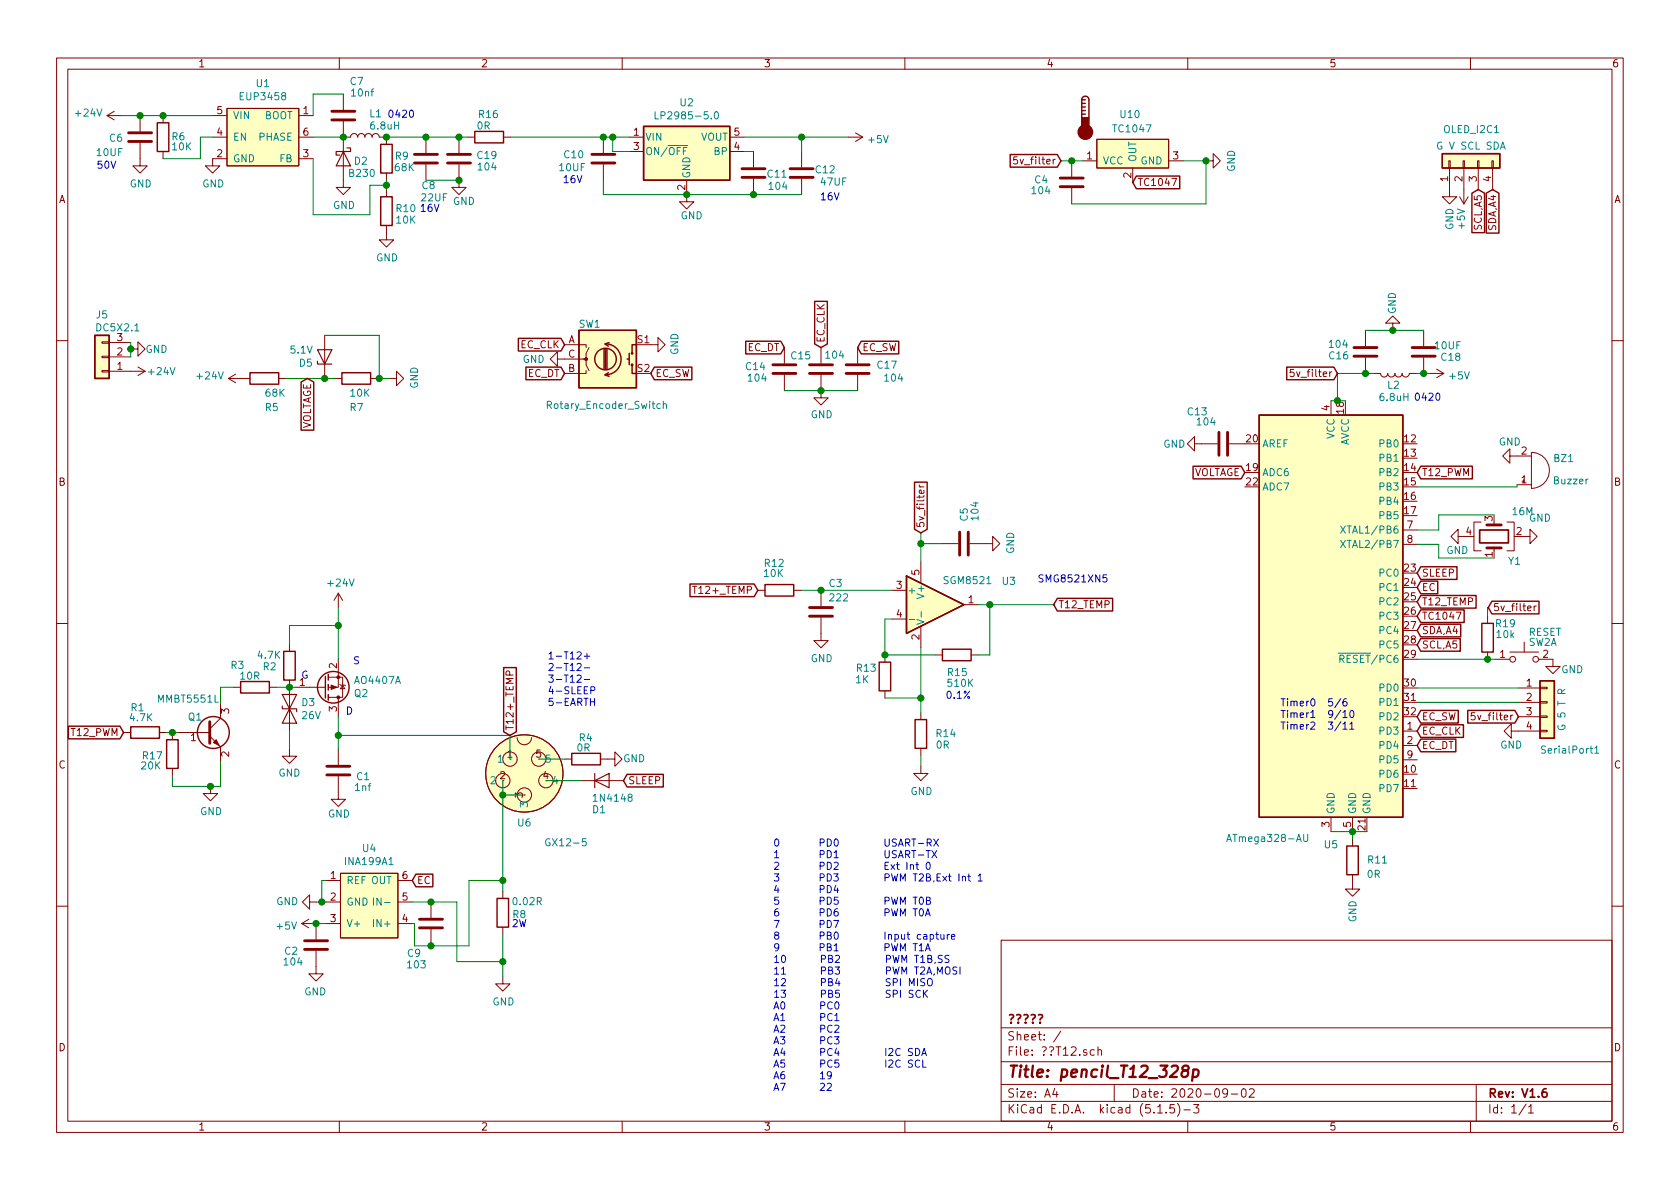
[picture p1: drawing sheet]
<svg xmlns="http://www.w3.org/2000/svg" width="297mm" height="210mm" viewBox="0 0 297 210" stroke-linecap="round" stroke-linejoin="round" font-family="sans-serif">
<g fill="none" stroke="#840000" stroke-width=".18">
<path d="M10 10.3h277v189.9h-277zM12 12.2h273v186.1h-273zM20.2 19.7l-1.3 .7M40.1 19.2h12.7v10.1h-12.7zM60 10.3v1.9M60.7 16.6v2.8M110 10.3v1.9M160 10.3v1.9M210 10.3v1.9M260 10.3v1.9M18.9 20.4h2.6M18.9 20.4l1.3 .8"/>
<path d="M24.8 25.3v4h1.2l-1.2 1.3-1.3-1.3h1.3M24.8 20.4v2.8M28.8 20.4v1.3M28.8 26.8v1.3M37.6 24.3h2.5M37.6 20.4h2.5M40.1 28.1h-2.5v1.2h1.3l-1.3 1.3-1.3-1.3h1.3M52.8 24.3h2.6M52.8 20.4h2.6M52.8 28.1h2.6M60.7 24.3h1.3a.63 .63 0 0 1 .6-.7 .63 .63 0 0 1 .6 .7 .63 .63 0 0 1 .7-.7 .63 .63 0 0 1 .6 .7 .63 .63 0 0 1 .7-.7 .63 .63 0 0 1 .6 .7 .63 .63 0 0 1 .6-.7 .63 .63 0 0 1 .7 .7h1.2v1.2M60.7 21.5v11.6h1.3l-1.3 1.3-1.3-1.3h1.3"/>
<path d="M68.3 39.9v2.5h1.3l-1.3 1.3-1.2-1.3h1.2M68.3 30.6v1.3M68.3 33.5v1.3M75.3 24.3v2.7M75.3 29.1v2.8M81.2 29.1v4h1.2l-1.2 1.3-1.3-1.3h1.3M81.2 24.3v2.7M82.7 24.3h1.2M89 24.3h1.3M106.7 24.3v2.7M106.7 29.1v2.8M111.3 24.3h2.5"/>
<path d="M111.3 26.8h2.5M121.4 31.9v3.8h1.3l-1.3 1.3-1.3-1.3h1.3M129 24.3h2.6M129 26.8h2.6M133.2 26.8v2.8M133.2 31.6v2.8M141.7 26.8v2.8M141.7 31.6v2.8M150 24.3h2.5M151.3 23.5l1.2 .8M152.5 24.3l-1.2 .7M179.9 27.7h-.6l-.1 .6 .5-.1 .2 .3v.3l-.2 .2-.5-.1"/>
<path d="M189.5 28.4v2.8M189.5 33.3v2.8M191.4 28.4h2.5M193.9 24.6h12.7v5.1h-12.7zM200.3 29.7v2.6M206.6 28.4h2.6M207.2 31.5h.8l-.5 1.3M213.2 28.4h1.3v-1.2l1.3 1.2-1.3 1.3v-1.3M256.2 28.4h.2v1.3h-.2zM256.3 29.7v5.1h1.3l-1.3 1.3-1.3-1.3h1.3M258.1 34.8l.7 1.3M258.7 28.4h.3v1.3h-.3z"/>
<path d="M258.8 29.7v6.4M259.6 34.8l-.8 1.3M261.2 28.4h.3v1.3h-.3zM261.4 29.7v3.8M263.8 28.4h.2v1.3h-.2zM263.9 29.7v3.8M57.4 59.3v7.6M241.4 58.4v2.8M246.3 57.1h1.2l-1.2-1.2-1.3 1.2h1.3v1.3M251.7 58.4v2.8M10 60.2h2M18 60.4h1.3v.3h-1.3z"/>
<path d="M18 65.5h1.3v.3h-1.3zM18 63h1.3v.2h-1.3zM19.3 65.7h6.4M19.3 63.1h3.8M19.3 60.6h3.8M23.1 61.7h1.3v-1.3l1.3 1.3-1.3 1.3v-1.3M24.4 64.9l1.3 .8M25.7 65.7l-1.3 .7M40.4 66.9l1.3 .8M40.4 66.9h3.8M41.7 66.2l-1.3 .7M49.3 66.9h1.2"/>
<path d="M59.2 66.9h1.3M65.5 66.9h1.3M68.8 66.9h1.3v-1.2l1.3 1.2-1.3 1.3v-1.3M98.6 63.5v-1.3l-1.3 1.3 1.3 1.3v-1.3h5v1l.5 1M99.8 61h3.8v.5M103.6 65.5v.5h-3.8M104.1 61.5l-.5 1v1h-.5M115.1 61h1.2v-1.3l1.3 1.3-1.3 1.2v-1.2M138.7 61.5v2.8M138.7 66.3v2.8M145.2 66.3v4.1h1.2l-1.2 1.2-1.3-1.2h1.3M145.2 61.5v2.8"/>
<path d="M151.6 61.5v2.8M151.6 66.3v2.8M211.2 78.5v-1.3l-1.3 1.3 1.3 1.3v-1.3h4.1M217.3 78.5h2.8M228.8 65.3h-.6l-.1 .6 .5-.1 .2 .3v.3l-.2 .2-.5-.1M235.3 70.9v2.5M241.4 63.2v2.8M242.8 66h1.3a.63 .63 0 0 0 .6 .7 .63 .63 0 0 0 .7-.7 .63 .63 0 0 0 .6 .7 .63 .63 0 0 0 .6-.7 .63 .63 0 0 0 .7 .7 .63 .63 0 0 0 .6-.7 .63 .63 0 0 0 .6 .7 .63 .63 0 0 0 .7-.7h1.2M251.7 63.2v2.8M252.7 66h2.6M254 65.3l1.3 .7M255.3 66l-1.3 .8"/>
<path d="M285 60.2h2M162.5 85.7l.3 .4M162.5 86.1h.9M162.8 99.3v3.8M166.6 96.1h2.8M171.4 96.1h4.1v-1.2l1.3 1.2-1.3 1.3v-1.3M248 93.7h2.6M248 96.3h2.6M257.8 94.9v-1.3l-1.3 1.3 1.3 1.2v-1.2h1.3M261.9 92.3h-1.3v5.1h1.3M264.2 92.3v.5M264.2 96.9v.5"/>
<path d="M266.4 92.3h1.3v5.1h-1.3M267 80.6v-1.2l-1.3 1.2 1.3 1.3v-1.3h3.8M268.2 85.7h2.6M269.2 94.9h1.3v-1.3l1.3 1.3-1.3 1.2v-1.2M270.8 80a3.2 3.2 0 0 1 3.1 3.2 3.2 3.2 0 0 1-3.1 3.2zM10 110.3h2M51.2 113.9v1.3M58 119.8h2.6v3.5h-2.6M59.8 116.5v5h-1.8M59.8 104.9v2.5M59.8 104.9l-.7 1.3M59.8 104.9l.8 1.3"/>
<path d="M90.1 119.4v-.6l-.2-.2-.3 .1-.1 .2v.5h1.2M122.5 103.7h.7M134 104.4h1.3M140.3 104.4h1.3M145.2 109.2v4.1h1.2l-1.2 1.2-1.3-1.2h1.3M145.2 104.4v2.8M156.5 115.8v1.3M157.7 104.4h2.6M157.7 109.5h2.6M162.8 110.7v3.8M165.4 115.8h1.2M170.4 106.9h2.6"/>
<path d="M171.7 115.8h1.3M257.5 108.2h.8l-.5 1.3M263 109v1.2M263 115.3v1.3M264.4 116.6h2.6M267 115.3h5M269.5 113.5v1.8M271.2 107.2v.8M271.6 107.2l-.4 .2M272 116.6h2.6v1.3h1.2l-1.2 1.2-1.3-1.2h1.3M285 110.3h2M21.8 129.5h1.3"/>
<path d="M28.2 129.5h1.3M30.5 129.5v1.3M30.5 135.9v1.3M31.4 129.5h5.7M37.1 130.2l1.9 1.9v2.5M37.2 139.1v1.2h1.3l-1.3 1.3-1.3-1.3h1.3M39 124.5v2.5l-1.9 1.9M41.3 121.5h1.2M47.6 121.5h1.3M51.2 132.5v1.2h1.3l-1.3 1.3-1.3-1.3h1.3M51.2 120.3v8.9M52.2 121.5h5.3"/>
<path d="M59.8 137.3v4h1.3l-1.3 1.3-1.3-1.3h1.3M59.8 123.3v3.3M59.8 132.5v2.7M60.1 121l.1 .2h.8l.1 .1M60.6 121.2l.4 .6h-.8zM91.4 130.4a1.27 1.27 0 0 0 1.3 1.3 1.27 1.27 0 0 0 1.3-1.3M99.8 134.2h1.3M102.6 138h7.6M106.2 134.2h2.5v-1.2l1.3 1.2-1.3 1.3v-1.3M156.5 122.2v1.2M162.8 135.5v1.3h1.3l-1.3 1.2-1.3-1.2h1.3M162.8 126v1.2"/>
<path d="M162.8 132.3v1.3M248 129.3h2.6M248 131.8h2.6M248 134.4h2.6M260.8 126h-.6l-.1 .6 .5-.1 .2 .3v.3l-.2 .2-.5-.1M267.2 129.3v-1.3l-1.3 1.3 1.3 1.3v-1.3h5.1M268.5 121.7h3.8M268.5 124.2h3.8M268.5 126.7h3.8M272.3 129.2h1.3v.2h-1.3zM272.3 126.6h1.3v.3h-1.3zM272.3 121.5h1.3v.3h-1.3z"/>
<path d="M272.3 124.1h1.3v.2h-1.3zM54.7 159.5v-1.3l-1.2 1.3 1.2 1.3v-1.3h1.3M57.7 155.7h2.5M57.7 159.5h2.5M60.2 154.4h10.2v11.5h-10.2zM70.4 155.7h2.5M70.4 159.5h2.5M76.2 159.5v2.8M88.9 157.6v1.3M235.3 144.5v2.6M239.1 154.7v2.5h1.3l-1.3 1.3-1.2-1.3h1.2M239.1 144.5v2.6"/>
<path d="M239.1 148.3v1.3M10 160.2h2M53.3 163.3h2.6v2.8M53.3 163.3l1.3 .8M54.6 162.6l-1.3 .7M55.9 168.1v4.1h-1.3l1.3 1.3 1.2-1.3h-1.2M57.7 163.3h2.5M70.4 163.3h2.5M76.2 164.3v2.8M88.9 172.7v1.3h1.3l-1.3 1.3-1.3-1.3h1.3M88.9 164v1.2M177 166.3h108v32h-108z"/>
<path d="M285 160.2h2M60 198.3v1.9M110 198.3v1.9M160 198.3v1.9M177 194.8h108M177 191.8h108M177 187.8h108M177 181.8h108M186.5 192.5l-.4 1h1M186.8 193v1M187.6 182.3l-1.3 2M190.9 186.5v.1"/>
<path d="M192.1 185.7l-.3-.1-.2 .2v.2l.5 .2v.3h-.5M193.5 185.7l-.4-.1-.3 .3v.6l.3 .1 .4-.1M194.1 185.7l.2-.1 .4 .1 .1 .9M194.1 185.1v1.5M197 191.8v3M204.7 196.8h.8M206.2 196.7v.1M207.6 195.3h-.7l-.1 .7 .2-.1 .5 .1 .2 .2-.1 .5-.2 .1-.6-.1M208.2 195.1a1.71 1.71 0 0 1 0 2.3M209.3 196.3h1.2M210 198.3v1.9M211 195.3h1l-.5 .6 .4 .1v.7l-.2 .1-.7-.1"/>
<path d="M217 193.2l-.1 .2a.48 .48 0 0 1-.6-.1v-.6a.48 .48 0 0 1 .6-.1l.1 .1a1.19 1.19 0 0 1-.2 1.2l-.5 .1M217.7 193.5h1.1M219.6 192.7l.4-.2a.94 .94 0 0 1 0 1.5 .82 .82 0 0 1-.4-1.3zM220.9 192.7l.2-.2h.4l.2 .2 .1 .3-1 1h1M260 198.3v1.9M261 191.8v6.5M269.8 195.2l-1.2 2M270.3 195.8l.4-.5v1.5M270.3 196.8h.8"/>
<circle cx="267.5" cy="116.6" r=".51"/>
<circle cx="271.5" cy="116.6" r=".51"/>
<circle cx="88.9" cy="138" r="1.27"/>
<circle cx="90.2" cy="134.2" r="1.27"/>
<circle cx="92.7" cy="136.8" r="6.8"/>
<circle cx="95.2" cy="134.2" r="1.27"/>
<circle cx="96.5" cy="138" r="1.27"/>
<circle cx="92.7" cy="140.6" r="1.27"/>
</g>
<path d="M261.6 93.7h5.1v2.3h-5.1zM178.5 179.5l.5-.1a.37 .37 0 0 1 .2 .4 .37 .37 0 0 1-.4 .3v.3M179.8 179.5l.5-.1a.38 .38 0 0 1 .2 .4 .38 .38 0 0 1-.4 .3l-.1 .3M181.1 179.5l.4-.1a.37 .37 0 0 1 .3 .4 .37 .37 0 0 1-.4 .3l-.1 .3M182.3 179.5l.5-.1 .2 .2v.3l-.3 .2-.1 .3M183.6 179.5l.5-.1a.37 .37 0 0 1 .2 .4 .37 .37 0 0 1-.3 .3l-.1 .3M178.8 180.8v.1M180 180.8v.1M181.3 180.8v.1M182.6 180.8v.1M183.9 180.8v.1M273.4 192.5a.59 .59 0 0 0-.7 .7v.7l.2 .1 .6-.1v-.5l-.1-.2-.5-.1-.2 .3" fill="none" stroke="#840000" stroke-width=".3"/>
<path d="M209.4 189.3l-.3-.2-.1-.3a.66 .66 0 0 1 1-.3l.2 .4a.69 .69 0 0 1-.8 .4 .65 .65 0 0 0-.4 1 .66 .66 0 0 0 .9 0 .66 .66 0 0 0 .1-.8l-.2-.2M211 189.2a.68 .68 0 0 1 .9 .1v.8a.66 .66 0 0 1-1 .2M211 189.1l-.2 2" fill="none" stroke="#840000" stroke-width=".41"/>
<g fill="none" stroke="#840000" stroke-width=".51">
<path d="M58.7 19.7h4M22.7 23.5h4.1M22.7 25h4.1M58.7 21.2h4M73.3 27.3h4M73.3 28.8h4M79.1 27.3h4.1M79.1 28.8h4.1M104.6 27.3h4.1M104.6 28.8h4.1M131.2 29.8h4.1M131.2 31.4h4.1"/>
<path d="M139.7 29.8h4.1M139.7 31.4h4.1M187.5 31.5h4M187.5 33h4M136.7 64.5h4M136.7 66h4M143.1 64.5h4.1M143.1 66h4.1M149.6 64.5h4.1M149.6 66h4.1M215.5 76.4v4.1M217 76.4v4.1"/>
<path d="M239.4 61.5h4.1M239.4 63h4.1M249.7 61.5h4M249.7 63h4M169.7 94.1v4.1M171.2 94.1v4.1M262.9 96.9h2.5M262.9 92.8h2.5M143.1 109h4.1M143.1 107.4h4.1M37.1 127.6v3.8M57.8 135.5h4"/>
<path d="M57.8 137h4M53.8 166.4h4.1M53.8 167.9h4.1M74.2 162.6h4M74.2 164.1h4"/>
</g>
<path d="M60.7 26.8l1.3 2.5h-2.6zM61.3 26.2h.7v.6h-2.6v.6h.7M56.1 63.9v.5h2.6M56.1 61.8h2.6l-1.3 2.6zM49.9 122.8h2.6l-1.3 2.5zM49.9 124.8v.5h2.6v.6M51.2 125.3l1.3 2.6h-2.6zM105.2 138l2.5-1.2v2.5zM105.2 136.8v2.5" fill="none" stroke="#840000" stroke-width=".2"/>
<g fill="#ffffc2" stroke="#ffffc2" stroke-width=".18">
<path d="M255 27.2h10.2v2.5h-10.2z"/>
<path d="M160.3 101.8l10.1 5.1-10.1 5.1z"/>
<path d="M16.8 59.3h2.5v7.6h-2.5z"/>
<path d="M40.1 19.2h12.7v10.1h-12.7z"/>
<path d="M102.4 58.4h10.1v10.2h-10.1z"/>
<path d="M113.8 22.3h15.2v9.6h-15.2z"/>
<path d="M60.2 154.4h10.2v11.5h-10.2z"/>
<path d="M272.3 120.4h2.5v10.2h-2.5z"/>
<path d="M222.6 73.4h25.4v71.1h-25.4z"/>
<path d="M193.9 24.6h12.7v5.1h-12.7z"/>
<circle cx="92.7" cy="136.8" r="6.8"/>
</g>
<g fill="none" stroke="#840000" stroke-width=".25">
<path d="M191.3 17.6a.63 .63 0 0 1 .6-.6 .63 .63 0 0 1 .6 .6v3.2M191.3 19.6h.6M191.3 18.9h.6M191.3 18.3h.6M191.3 17.6v3.2M191.3 17.6h.6M27.8 21.7h2v5.1h-2zM67.3 25.5h2v5.1h-2zM67.3 34.8h2v5.1h-2zM83.9 23.2h5.1v2.1h-5.1zM113.8 22.3h15.2v9.6h-15.2zM178.6 27.3h8.3l.7 1.1-.7 1.2h-8.3z"/>
<path d="M191.3 20.2h.6M200.9 31.1h7.7v2.3h-7.7l-.6-1.1zM255 27.2h10.2v2.5h-10.2zM260.2 34.2l1.2-.7 1.1 .7v6.9h-2.3zM262.8 34.2l1.1-.7 1.1 .7v7h-2.2zM16.8 59.3h2.5v7.6h-2.5zM91.6 59.8h7.6l.6 1.2-.6 1.1h-7.6zM102.4 58.4h10.1v10.2h-10.1zM144 53.3h2.3v7.5l-1.1 .7-1.2-.7zM44.2 65.9h5.1v2h-5.1zM53.2 67.6l1.2-.7 1.1 .7v8.5h-2.3zM60.5 65.9h5v2h-5z"/>
<path d="M93 64.9h6.2l.6 1.1-.6 1.2h-6.2zM106.8 61.7v3.6M107.1 60.8a2.74 2.74 0 0 1 2.7 2.7 2.74 2.74 0 0 1-2.7 2.8M107.1 61.7v3.6M107.3 61.7v3.6M107.6 65.9l-.7 .4 .8 .2M107.7 60.6l-.8 .2 .7 .4M110.9 63.5h.4M111.3 62.5v2M111.8 64.5v1.5h.7M112.5 61h-.7v1.5M115.7 64.9h6.6v2.3h-6.6l-.6-1.2z"/>
<path d="M131.9 60.3h6.1l.7 1.2-.7 1.1h-6.1zM152.3 60.3h6.6v2.3h-6.6l-.7-1.1zM222.6 73.4h25.4v71.1h-25.4zM227.5 64.9h8.3l.7 1.1-.7 1.2h-8.3zM161.7 85.3h2.2v8.3l-1.1 .6-1.1-.6zM210.9 82.4h8.6l.6 1.2-.6 1.1h-8.6zM251.2 82.4h9.1v2.3h-9.1l-.6-1.1zM50.2 115.2h2v5.1h-2zM57.5 119.6v3.8M58 119.2v1.1M89.1 118.1h2.2v11.3l-1.1 .6-1.1-.6zM122 103.3h11.3l.7 1.1-.7 1.1h-11.3z"/>
<path d="M135.3 103.4h5v2h-5zM155.4 117.1h2.1v5.1h-2.1zM160.3 101.8l10.1 5.1-10.1 5.1zM166.6 114.8h5.1v2h-5.1zM186.9 105.8h9.8v2.2h-9.8l-.6-1.1zM251.2 110.4h7.1v2.2h-7.1l-.6-1.1zM251.2 100.2h6.4v2.3h-6.4l-.6-1.2zM251.2 112.9h7v2.3h-7l-.6-1.2zM251.2 107.8h7.7v2.3h-7.7l-.6-1.1zM251.2 102.8h3v2.2h-3l-.6-1.1zM251.2 105.3h9.8v2.2h-9.8l-.6-1.1zM262 110.2h2v5.1h-2z"/>
<path d="M263.8 106.3h8.3v2.3h-8.3l-.7-1.2zM12.1 128.4h9.1l.6 1.1-.6 1.2h-9.1zM23.1 128.5h5.1v2.1h-5.1zM29.5 130.8h2v5.1h-2zM42.5 120.5h5.1v2h-5.1zM58 121v1M58 122.8v1M101.1 133.2h5.1v2h-5.1zM110.9 136.9h6.4v2.3h-6.4l-.7-1.2zM161.8 127.2h2v5.1h-2zM251.2 128.2h7.5v2.2h-7.5l-.6-1.1zM251.2 125.6h6.6v2.3h-6.6l-.6-1.2z"/>
<path d="M251.2 130.7h6.2v2.2h-6.2l-.6-1.1zM259.5 125.6h8.3l.7 1.1-.7 1.2h-8.3zM272.3 120.4h2.5v10.2h-2.5zM73.5 154.6h3v2.2h-3l-.6-1.1zM87.9 158.9h2v5.1h-2zM238.1 149.6h2.1v5.1h-2.1z"/>
<circle cx="107.1" cy="63.5" r="1.9"/>
<circle cx="111.8" cy="62.5" r=".13"/>
<circle cx="111.8" cy="64.5" r=".13"/>
<circle cx="37.7" cy="129.5" r="2.82"/>
<circle cx="58.9" cy="121.5" r="2.79"/>
</g>
<g fill="none" stroke="#008484" stroke-width=".18">
<path d="M115.8 19.8v1.2h.6M126.4 19.9l.2-.1a.67 .67 0 0 1 .4 .6 .67 .67 0 0 1-.4 .6l-.3-.5zM120.5 25.7h1.1M121.4 26.1h-.6v1.3M116.7 71.4h-.3l-.3 .2 .2 .6h.4M117.3 71.5l.2-.1h.3v.8M117.3 71v1.2M237 93l.9 1.3M237 95.5l.9 1.3M237.9 93l-.9 1.3M237.9 95.5l-.9 1.3M160.8 109.5h.9"/>
<path d="M162.1 109.5l1.3 .5-1.3 .4M162.9 108.2v.9M236.6 115.5h1.3M236.9 116.5h.6l.1-.2v-.3l-.2-.1h-.5v1.2M237.2 116.5l.4 .6M282 132.3l.3-.4v1.3M282 133.2h.7M66 158.8v1.3M97.2 148.4a.59 .59 0 0 0-.7 .6 .59 .59 0 0 0 .7 .5l.1-.5h-.3M216.9 148.8l.4-1.3 .4 1.3M217 148.5h.6M230.5 147.5v1.1l.2 .2h.3l.2-.2v-1.1"/>
<path d="M66 162.6v1.3"/>
</g>
<g fill="#840000" stroke="#840000" stroke-width=".18">
<path d="M58.5 121.2l1.1 .3-1.1 .4z"/>
<path d="M37.7 131.3l.5-.5 .5 1z"/>
<circle cx="103.6" cy="63.5" r=".25"/>
<circle cx="59.8" cy="119.8" r=".25"/>
<circle cx="59.8" cy="123.3" r=".25"/>
</g>
<g fill="#840000" stroke="#840000" stroke-width=".25">
<path d="M191.3 20.8h1.2v1.9h-1.2z"/>
<circle cx="191.9" cy="23.4" r="1.27"/>
</g>
<g fill="none" stroke="#008400" stroke-width=".18">
<path d="M60.7 16.6h-5.3v3.8M21.5 20.4h16.1M37.6 24.3h-2.2v3.8h-6.6M55.4 24.3h5.3M55.4 28.1v9.9h10v-5.2h2.9M68.3 24.3h14.4M68.3 31.9v1.6M75.3 31.9h5.9M90.3 24.3h21M106.7 31.9v2.5h35M108.3 24.3v2.5h3M131.6 24.3h18.4"/>
<path d="M131.6 26.8h1.6M141.7 24.3v2.5M187.6 28.4h3.8M209.2 28.4h4v7.7h-23.7M57.4 59.3h9.7v7.6M241.4 58.4h10.3M23.1 60.6v2.5M50.5 66.9h8.7M66.8 66.9h2M138.7 69.1h12.9M242.8 66h-6.3v4.9h-1.2M250.4 66h2.3"/>
<path d="M162.8 94.2v5.1M162.8 96.1h3.8M250.6 96.3h3.8v2.4h9.8M264.2 91.1h-9.8v2.6h-3.8M268.2 85.7v.4h-17.6M59.8 110.6h-8.6v3.3M59.8 107.4v9.1M141.6 104.4h16.1M157.7 109.5h-1.2v6.3h8.9M162.8 114.5v11.5M173 106.9h13.3M175 106.9v8.9h-2"/>
<path d="M250.6 116.6h13.8M263.1 107.4h-.1v1.6M29.5 129.5h1.9M39 134.6v4.5h-8.5v-1.9M41.3 121.5h-2.3v3M48.9 121.5h3.3M51.2 129.2v3.3M59.8 126.6v5.9M59.8 130h30.4v4.2M88.9 138v19.6M95.2 134.2h4.6M96.5 138h6.1"/>
<path d="M156.5 123.4h6.3M162.8 133.6v1.9M250.6 124.2h17.9M250.6 121.7h17.9M56 159.5h1.7M57.7 155.7h-.8v3.8M72.9 159.5h7.9v10.5h8.1M88.9 155.7h-6v11.6h-9.6v-4h-.4M88.9 140.6h3.8M235.3 147.1h6.4M239.1 147.1v1.2M55.9 163.3h1.8"/>
<path d="M76.2 167.1v.2M88.9 165.2v7.5"/>
</g>
<g fill="none" stroke="#0000c2" stroke-width=".18">
<path d="M72.6 19.6l.1-.1a.69 .69 0 0 1 .4 .6 .69 .69 0 0 1-.4 .6 .83 .83 0 0 1-.1-1.1zM254.1 69.6l.1-.1a.69 .69 0 0 1 .4 .6 .69 .69 0 0 1-.4 .7 .83 .83 0 0 1-.1-1.2zM102 117.4l.5-.1 .3 .4-.8 .9h.8M102 119.5l.5-.1 .3 .3-.8 .9h.8M103.3 116h1M103.3 118.1h1M103.8 115.6v.9M195.7 101.6h-.6l-.1 .7 .5-.2 .2 .3v.3l-.2 .2-.5-.1M103.3 120.2h1M104.4 124.1h.7M104.5 122.1l.6-.1v-.4l-.1-.2h-.5v1.3M105.1 123.5v1.3"/>
<path d="M237.1 123.5l-1.1 1.6M237.1 125.6l-1.1 1.6M237.1 127.6l-1.1 1.7M237.4 126l.4-.4v1.3M237.4 128l.4-.3v1.3M237.4 126.9h.8M237.4 129h.8M238 123.6h-.2a.79 .79 0 0 0-.1 1.2h.3l.2-.5-.3-.3h-.2l-.3 .3M238.7 128l.3-.3v1.3M238.7 129h.7M238.8 125.7l.2-.1a.69 .69 0 0 1 .4 .7 .69 .69 0 0 1-.4 .6l-.3-.2v-.3zM145 149h.6l.1-.5-.2-.1h-.5v1.2"/>
<path d="M145 151.1l.6-.1 .1-.5-.2-.1h-.5v1.3M145 153.1h.6l.1-.5-.2-.1h-.5v1.2M145 155.2l.6-.1 .1-.4-.2-.2h-.5v1.3M145 157.2h.6l.1-.5-.2-.1h-.5v1.3M145 159.3h.6l.1-.5-.2-.2h-.5v1.3M146.3 148.4a.64 .64 0 0 1 .7 .6 .64 .64 0 0 1-.7 .6zM146.3 150.4a.64 .64 0 0 1 .7 .6 .64 .64 0 0 1-.7 .7zM146.3 152.5a.64 .64 0 0 1 .7 .6 .64 .64 0 0 1-.7 .6zM146.3 154.5a.64 .64 0 0 1 .7 .7 .64 .64 0 0 1-.7 .6zM146.3 156.6a.64 .64 0 0 1 .7 .6 .64 .64 0 0 1-.7 .7zM146.3 158.6a.64 .64 0 0 1 .7 .7 .64 .64 0 0 1-.7 .6zM147.4 154.5h.8l-.4 .5 .4 .1v.6l-.2 .1-.6-.1"/>
<path d="M147.5 150.8l.4-.4v1.3M147.5 152.6l.5-.1 .2 .1v.2v.2l-.8 .7h.8M147.5 151.7h.7M147.6 148.5l.2-.1a.67 .67 0 0 1 .4 .6 .67 .67 0 0 1-.4 .6l-.3-.5zM147.8 156.5l-.3 .9h.8M148.1 157v.9M148.2 158.6h-.7v.7l.2-.2 .5 .2v.5l-.2 .1-.5-.1M156.5 148.4v1l.2 .2h.4l.1-.2v-1M156.5 150.4v1.1l.2 .2 .4-.1 .1-.1v-1.1M156.5 155.2l.6-.1 .1-.1-.1-.3-.1-.2h-.5v1.3M156.5 159.3h.6l.1-.2-.1-.3-.1-.2h-.5v1.3M156.5 153.1h.4"/>
<path d="M157.1 152.5h-.6v1.2h.6M157.5 152.9l.7 .8M157.6 154.5l.3 1.3 .3-.9 .2 .9 .3-1.3M157.6 158.6l.3 1.3 .3-.9 .2 .9 .3-1.3M158.2 152.9l-.7 .8M158.5 148.4h-.5l-.2 .1v.3l.6 .3 .1 .3-.3 .2h-.4M158.5 150.5l-.5-.1-.2 .1v.4l.6 .2 .1 .4-.3 .2-.4-.1M158.5 152.9h.5M158.7 152.5v1.1l.3 .1M158.9 149.6l.4-1.2 .4 1.2M158.9 151.7l.4-1.3 .4 1.3M159 149.3h.6"/>
<path d="M159 151.3h.6M159.2 155.8v-1.3l.4 .9 .5-.9v1.3M159.2 159.9v-1.3l.4 1 .5-1v1.3M160.1 149h.6l.2-.2-.1-.3-.2-.1h-.5v1.2M160.1 151.1l.6-.1 .2-.2-.1-.3-.2-.1h-.5v1.3M160.4 152.5v1.2M160.4 149l.5 .6M160.4 151.1l.5 .6M161 153l.1-.1 .3 .1 .1 .7M161 152.9v.8M161.2 148.4h.7M161.2 150.4h.7"/>
<path d="M161.4 154.5h.8M161.4 158.6h.8M161.6 148.4v1.2M161.6 150.4v1.3M161.8 154.5v1.3M161.8 158.6v1.3M161.9 152.9h.5M162.1 152.5v1.1l.3 .1M162.4 149.1h.9M162.4 151.2h.9M162.5 154.7l.5-.2 .3 .4-.8 .9h.8M162.7 158.8l.1-.2a.67 .67 0 0 1 .5 .7 .67 .67 0 0 1-.5 .6l-.3-.5z"/>
<path d="M163.8 150.4h.7M163.8 155.1h.6v-.4l-.6-.2v1.3h.5l.2-.2v-.2l-.3-.3M163.8 159.3l.6-.1v-.4l-.6-.2v1.3h.5l.2-.2v-.2l-.3-.2M163.9 152.6l.2-.1a.69 .69 0 0 1 .4 .6 .69 .69 0 0 1-.4 .6l-.3-.2v-.2zM163.9 149h.6l.2-.2-.1-.3-.2-.1h-.5v1.2M164.1 150.4v1.3M164.2 149l.5 .6M164.8 150.4l.8 1.3M165.1 148.4l.8 1.2M165.2 155.7l-.2 .3M165.6 150.4l-.8 1.3M165.7 155.1h.4"/>
<path d="M165.9 148.4l-.8 1.2M166.3 154.5h-.6v1.3h.6M166.7 155l.7 .8M167.4 155l-.7 .8M167.7 155h.5M167.9 154.5v1.1l.3 .2M169.5 154.5v1.3M170.2 155.1l.1-.1h.3l.1 .8M170.2 155v.8M171.1 155h.5M171.3 154.5v1.1l.3 .2M172.9 154.9l.4-.4v1.3"/>
<path d="M172.9 155.8h.8M145 161.4l.6-.1 .1-.5-.2-.1h-.5v1.3M145 163.4h.6l.1-.5-.2-.1h-.5v1.2M145 165.5l.6-.1 .1-.5-.2-.1h-.5v1.3M145 167.5h.6l.1-.5-.2-.1h-.5v1.2M145.1 177.8l.7-.1v-.4l-.2-.1h-.5v1.2M145.1 179.9l.7-.1v-.5l-.2-.1h-.5v1.3M145.2 169.6l.6-.1 .2-.1-.1-.3-.2-.2h-.5v1.3M145.2 171.6h.6l.2-.2-.1-.3-.2-.1h-.5v1.3M145.2 173.7h.6l.2-.2-.1-.3-.2-.2h-.5v1.3M145.2 175.8l.6-.1 .2-.2-.1-.3-.2-.1h-.5v1.3M146.3 160.7a.64 .64 0 0 1 .7 .6 .64 .64 0 0 1-.7 .7z"/>
<path d="M146.3 162.8a.64 .64 0 0 1 .7 .6 .64 .64 0 0 1-.7 .6zM146.3 165.4h.5l.1-.2v-.3l-.6-.1v1.3h.5l.1-.1 .1-.3-.3-.3M146.3 167.5l.5-.1 .1-.2v-.2l-.6-.1v1.2h.5l.1-.1 .1-.3-.3-.2M146.5 169.5h.6v-.4l-.6-.2v1.3h.5l.2-.2v-.2l-.3-.3M146.5 171.6l.6-.1v-.4l-.6-.1v1.3h.5l.2-.3v-.2l-.3-.2M146.5 173.7l.6-.1v-.4l-.6-.2v1.3h.5l.2-.2v-.2l-.3-.2M146.5 175.7h.6v-.5l-.6-.1v1.3h.5l.2-.3v-.2l-.3-.2M147.1 177.3a.6 .6 0 0 0-.8 .4 .6 .6 0 0 0 .6 .7l.2-.1M147.1 179.3a.6 .6 0 0 0-.8 .5 .6 .6 0 0 0 .6 .7l.2-.1M147.4 162.8h.9l-.6 1.2M147.5 167.2l.4-.3v1.2M147.5 168.1h.7"/>
<path d="M147.6 164.9l.2-.1a.67 .67 0 0 1 .4 .6 .67 .67 0 0 1-.4 .7l-.3-.5zM147.6 179.6l.4-.4v1.3M147.7 171h.7l-.4 .5 .4 .1-.1 .6-.4 .1-.2-.2M147.7 169.1l.5-.2 .2 .4v.2l-.7 .7h.7M147.7 177.3l.2-.1a.67 .67 0 0 1 .5 .6 .67 .67 0 0 1-.5 .6l-.2-.2-.1-.3zM148 173l-.3 .9h.8M148.1 160.7h-.2a.79 .79 0 0 0-.2 1.3l.5-.2v-.5l-.5-.1-.2 .2M148.3 173.5v.8M148.4 175.1h-.6l-.1 .6 .2-.1 .4 .1 .1 .5-.2 .2-.5-.2M156.5 161.4l.6-.1 .1-.2-.1-.3-.1-.1h-.5v1.3M156.5 167.5h.6l.1-.2-.1-.3-.1-.1h-.5v1.2M156.5 164.8v1.3"/>
<path d="M156.7 169.6l.7-.1v-.4l-.2-.2h-.5v1.3M156.7 171.6l.7-.1v-.4l-.2-.1h-.5v1.3M157.1 165.4l.2-.2 .3 .1v.8M157.1 165.2v.9M157.4 173.1l-.5-.1-.2 .2v.2l.1 .2 .5 .2 .1 .3-.3 .2h-.4M157.4 175.2l-.5-.1-.2 .1v.3l.1 .2 .5 .1 .1 .3-.3 .3-.4-.1M157.6 160.7l.3 1.3 .3-.9 .2 .9 .3-1.3M157.6 166.9l.3 1.2 .3-.9 .2 .9 .3-1.2M157.9 168.9l.3 1.3 .2-.9 .3 .9 .3-1.3M157.9 171l.3 1.3 .2-1 .3 1 .3-1.3M157.9 173.7h.6l.2-.2-.1-.3-.2-.2h-.5v1.3M157.9 175.8l.6-.1 .2-.2-.1-.3-.2-.1h-.5v1.3"/>
<path d="M158.2 165.3l.4-.1 .3 .3-.2 .5h-.5M158.2 165.2v1.3M159.2 162v-1.3l.4 .9 .5-.9v1.3M159.2 168.1v-1.2l.4 .9 .5-.9v1.2M159.2 173v1.3M159.2 175.1v1.3M159.4 165.2l.1 .8 .3 .1 .1-.1M159.5 170.2v-1.3l.4 .9 .4-.9v1.3M159.5 172.3v-1.3l.4 .9 .4-.9v1.3M159.9 165.2v.9M160.4 165.2h.5M160.6 164.8v1.1l.3 .2"/>
<path d="M160.8 174.3v-1.3l.4 1 .4-1v1.3M161.4 175.2l-.4-.1-.2 .1v.4l.5 .2 .1 .3-.2 .3-.5-.1M161.4 160.7h.8M161.4 166.9h.8M161.7 168.9h.7M161.7 171h.7M161.8 160.7v1.3M161.8 166.9v1.2M162.1 168.9v1.3M162.1 171v1.3M162.2 173v1.3M162.5 167.2l.4-.3v1.2"/>
<path d="M162.5 168.1h.8M162.7 160.8l.1-.1a.67 .67 0 0 1 .5 .6 .67 .67 0 0 1-.5 .7l-.3-.5zM162.7 175.2a.6 .6 0 0 0-.8 .5 .6 .6 0 0 0 .6 .7l.2-.2M162.8 165.3l-.4-.1-.2 .3 .1 .5h.5M162.8 169.3l.3-.4v1.3M162.8 171.1l.5-.1 .2 .3-.1 .2-.7 .8h.8M162.8 170.2h.7M163.3 175.1v1.3M163.3 165.3h.5l.1 .8M163.4 175.7l.6 .7M163.5 173.1l-.5-.1-.2 .2 .1 .4 .5 .2 .1 .3-.2 .2h-.5M163.6 162l.5-1.3 .4 1.3"/>
<path d="M163.6 168.1l.5-1.2 .4 1.2M163.8 161.6h.6M163.8 167.8h.6M163.9 165.6h-.5l-.1 .2v.2h.6M163.9 172.3l.4-1.3 .4 1.3M164 171.9h.6M164 175.1l-.7 .7M164.1 169.5h.5l.1-.2v-.2l-.6-.2v1.3h.4l.2-.1 .1-.3-.3-.3M164.1 173.2l.2-.2a.45 .45 0 0 1 .5 .5v.4l-.1 .4h-.5a1 1 0 0 1-.1-1.1zM164.5 165.3l.3-.1 .3 .3-.2 .5h-.4M164.5 165.2v1.3M165.2 172.2l-.1 .2"/>
<path d="M165.4 170.1l-.1 .3M165.4 165.2h.5M165.6 164.8v1.1l.3 .2M165.7 172.3v-1.3l.5 .9 .4-.9v1.3M166.3 165.2l.1 .8 .3 .1 .2-.1M166.6 169l-.5-.1-.2 .2v.2l.1 .2 .5 .2 .1 .3-.3 .2-.4-.1M166.9 165.2v.9M167.2 171.2l.2-.2a.44 .44 0 0 1 .6 .4l-.1 .7-.2 .2-.4-.1a1 1 0 0 1-.1-1zM167.5 165.2v.9M167.8 169l-.5-.1-.2 .2v.3l.6 .3 .1 .3-.2 .2-.5-.1M167.9 165.2l-.4 .3M168.2 165.7l.6-.1v-.3l-.4-.1-.2 .2 .1 .6h.5"/>
<path d="M169.2 171.1l-.5-.1-.2 .1 .1 .4 .5 .3 .1 .2-.2 .3-.5-.1M169.7 171v1.3M145.1 189.9l.3-.4v1.3M145.1 191.7l.4-.1 .3 .3-.8 .9h.8M145.1 190.8h.7M145.1 181.9l.7-.1v-.4l-.2-.1h-.5v1.2M145.1 184l.7-.1v-.4l-.2-.2h-.5v1.3M145.1 186l.7-.1v-.4l-.2-.1h-.5v1.3M145.1 188.1l.7-.1v-.4l-.2-.2h-.5v1.3M146.3 191.7l.5-.1 .2 .3-.1 .2-.7 .7h.8M147 190.1l-.2 .2-.4-.1-.1-.1v-.5l.2-.1h.3l.2 .3a.97 .97 0 0 1-.2 .9l-.4 .1M147.1 181.4a.6 .6 0 0 0-.8 .4 .6 .6 0 0 0 .6 .7l.2-.1"/>
<path d="M147.1 183.5a.6 .6 0 0 0-.8 .4 .6 .6 0 0 0 .6 .7l.2-.1M147.1 185.5a.6 .6 0 0 0-.8 .4 .6 .6 0 0 0 .6 .8l.2-.2M147.1 187.6a.6 .6 0 0 0-.8 .4 .6 .6 0 0 0 .6 .7l.2-.1M147.5 183.3h.8l-.4 .5 .4 .1v.5l-.2 .2-.6-.1M147.6 181.4l.5-.1 .2 .3-.8 .9h.8M147.6 180.5h.7M147.9 185.3l-.3 .9h.8M148.2 185.8v.9M148.3 187.4h-.6l-.1 .7 .5-.2 .2 .3v.3l-.2 .2-.5-.1M156.6 185.4v1.3M156.6 187.4v1.3M157.1 185.5l.5-.1 .3 .3-.8 1h.8"/>
<path d="M157.1 187.6l.5-.2 .3 .4-.8 .9h.8M159.2 185.5a.6 .6 0 0 0-.9 .4 .6 .6 0 0 0 .6 .8l.3-.2M159.2 187.6a.6 .6 0 0 0-.9 .4 .6 .6 0 0 0 .6 .7l.3-.1M161.3 185.5l-.4-.1-.2 .1v.4l.5 .2 .1 .3-.2 .3-.5-.1M161.3 187.5l-.4-.1-.2 .2v.3l.5 .3 .1 .3-.2 .2h-.5M161.9 185.4a.64 .64 0 0 1 .7 .6 .64 .64 0 0 1-.7 .7zM162.6 187.6a.51 .51 0 0 0-.6 0 .51 .51 0 0 0-.2 .6 .46 .46 0 0 0 .3 .5 .46 .46 0 0 0 .5-.1M163 186.7l.4-1.3 .4 1.3M163.1 186.3h.6M163.1 187.4v1.3h.7"/>
</g>
<g fill="#008400" stroke="#008400" stroke-width=".25">
<circle cx="76.2" cy="159.5" r=".51"/>
<circle cx="108.3" cy="24.3" r=".51"/>
<circle cx="59.8" cy="130" r=".51"/>
<circle cx="88.9" cy="170" r=".51"/>
<circle cx="76.2" cy="167.3" r=".51"/>
<circle cx="88.9" cy="155.7" r=".51"/>
<circle cx="246.3" cy="58.4" r=".51"/>
<circle cx="37.2" cy="139.1" r=".51"/>
<circle cx="59.8" cy="110.6" r=".51"/>
<circle cx="251.7" cy="66" r=".51"/>
<circle cx="30.5" cy="129.5" r=".51"/>
<circle cx="24.8" cy="20.4" r=".51"/>
<circle cx="263" cy="116.6" r=".51"/>
<circle cx="51.2" cy="121.5" r=".51"/>
<circle cx="162.8" cy="96.1" r=".51"/>
<circle cx="239.1" cy="147.1" r=".51"/>
<circle cx="88.9" cy="140.6" r=".51"/>
<circle cx="28.8" cy="20.4" r=".51"/>
<circle cx="162.8" cy="123.4" r=".51"/>
<circle cx="145.2" cy="69.1" r=".51"/>
<circle cx="55.9" cy="163.3" r=".51"/>
<circle cx="68.3" cy="24.3" r=".51"/>
<circle cx="75.3" cy="24.3" r=".51"/>
<circle cx="57.4" cy="66.9" r=".51"/>
<circle cx="213.2" cy="28.4" r=".51"/>
<circle cx="67.1" cy="66.9" r=".51"/>
<circle cx="81.2" cy="24.3" r=".51"/>
<circle cx="236.5" cy="70.9" r=".51"/>
<circle cx="189.5" cy="28.4" r=".51"/>
<circle cx="106.7" cy="24.3" r=".51"/>
<circle cx="81.2" cy="31.9" r=".51"/>
<circle cx="68.3" cy="32.8" r=".51"/>
<circle cx="121.4" cy="34.4" r=".51"/>
<circle cx="60.7" cy="24.3" r=".51"/>
<circle cx="133.2" cy="34.4" r=".51"/>
<circle cx="141.7" cy="24.3" r=".51"/>
<circle cx="156.5" cy="115.8" r=".51"/>
<circle cx="23.1" cy="61.7" r=".51"/>
<circle cx="175" cy="106.9" r=".51"/>
<circle cx="56.9" cy="159.5" r=".51"/>
<circle cx="145.2" cy="104.4" r=".51"/>
<circle cx="241.4" cy="66" r=".51"/>
</g>
<text font-size="2.8" fill="#840000" x="178" y="190.5">Title: pencil_T12_328p</text>
<g font-size="2.1" fill="#840000">
<text x="178" y="184">Sheet: /</text>
<text x="178" y="186.7">File: T12.sch</text>
<text x="178" y="196.9">KiCad E.D.A. kicad (5.1.5)-3</text>
<text x="178" y="194.1">Size: A4</text>
<text x="200" y="194.1">Date: 2020-09-02</text>
<text x="263" y="194.1">Rev: V1.6</text>
<text x="263" y="196.9">Id: 1/1</text>
</g>
<g font-size="1.8" fill="#840000">
<text x="35" y="11.9">1</text>
<text x="85" y="11.9">2</text>
<text x="135" y="11.9">3</text>
<text x="185" y="11.9">4</text>
<text x="235" y="11.9">5</text>
<text x="285" y="11.9">6</text>
<text x="38.4" y="24">4</text>
<text x="38.4" y="20.2">5</text>
<text x="53.6" y="20.2">1</text>
<text x="53.6" y="24">6</text>
<text x="112" y="24">1</text>
<text x="129.8" y="24">5</text>
<text x="38.4" y="27.8">2</text>
<text x="53.6" y="27.8">3</text>
<text x="112" y="26.5">3</text>
<text x="129.8" y="26.5">4</text>
<text x="180" y="29.1">5v_filter</text>
<text x="192.2" y="28.2">1</text>
<text x="207.4" y="28.2">3</text>
<text x="10.4" y="35.9">A</text>
<text x="121.2" y="33.6" transform="rotate(-90 121.2 33.6)">2</text>
<text x="200" y="31.5" transform="rotate(-90 200 31.5)">2</text>
<text x="201.1" y="32.9">TC1047</text>
<text x="256" y="32.1" transform="rotate(-90 256 32.1)">1</text>
<text x="258.6" y="32.1" transform="rotate(-90 258.6 32.1)">2</text>
<text x="261.1" y="32.1" transform="rotate(-90 261.1 32.1)">3</text>
<text x="263.7" y="32.1" transform="rotate(-90 263.7 32.1)">4</text>
<text x="285.4" y="35.9">A</text>
<text x="262" y="40.6" transform="rotate(-90 262 40.6)">SCL,A5</text>
<text x="264.5" y="40.8" transform="rotate(-90 264.5 40.8)">SDA,A4</text>
<text x="20.7" y="65.4">1</text>
<text x="20.7" y="62.9">2</text>
<text x="20.7" y="60.3">3</text>
<text x="91.9" y="61.6">EC_CLK</text>
<text x="100.5" y="60.7">A</text>
<text x="100.5" y="65.8">B</text>
<text x="100.5" y="63.2">C</text>
<text x="112.7" y="60.7">S1</text>
<text x="112.7" y="65.8">S2</text>
<text x="132.1" y="62.1">EC_DT</text>
<text x="145.8" y="60.7" transform="rotate(-90 145.8 60.7)">EC_CLK</text>
<text x="152.4" y="62.1">EC_SW</text>
<text x="93.2" y="66.7">EC_DT</text>
<text x="115.8" y="66.7">EC_SW</text>
<text x="228.9" y="66.7">5v_filter</text>
<text x="55" y="76.3" transform="rotate(-90 55 76.3)">VOLTAGE</text>
<text x="235.1" y="72.6" transform="rotate(-90 235.1 72.6)">4</text>
<text x="220.4" y="83.3">19</text>
<text x="220.4" y="78.2">20</text>
<text x="248.3" y="78.2">12</text>
<text x="248.3" y="80.8">13</text>
<text x="248.3" y="83.3">14</text>
<text x="269" y="80.4">2</text>
<text x="10.4" y="85.9">B</text>
<text x="210.7" y="84.2">VOLTAGE</text>
<text x="220.4" y="85.8">22</text>
<text x="248.3" y="85.8">15</text>
<text x="248.3" y="88.4">16</text>
<text x="251.4" y="84.2">T12_PWM</text>
<text x="269" y="85.5">1</text>
<text x="285.4" y="85.9">B</text>
<text x="163.4" y="93.4" transform="rotate(-90 163.4 93.4)">5v_filter</text>
<text x="248.3" y="90.9">17</text>
<text x="248.8" y="93.5">7</text>
<text x="259.2" y="94.6">4</text>
<text x="263.9" y="92.2" transform="rotate(-90 263.9 92.2)">3</text>
<text x="268.1" y="94.6">2</text>
<text x="162.6" y="101.7" transform="rotate(-90 162.6 101.7)">5</text>
<text x="248.3" y="101.1">23</text>
<text x="248.8" y="96">8</text>
<text x="251.4" y="102">SLEEP</text>
<text x="263.9" y="98.5" transform="rotate(-90 263.9 98.5)">1</text>
<text x="123.2" y="105">T12+_TEMP</text>
<text x="158.5" y="104.1">3</text>
<text x="171.2" y="106.7">1</text>
<text x="187.1" y="107.6">T12_TEMP</text>
<text x="248.3" y="103.6">24</text>
<text x="248.3" y="106.2">25</text>
<text x="251.4" y="104.5">EC</text>
<text x="251.4" y="107.1">T12_TEMP</text>
<text x="158.5" y="109.2">4</text>
<text x="162.6" y="113.1" transform="rotate(-90 162.6 113.1)">2</text>
<text x="248.3" y="108.7">26</text>
<text x="248.3" y="111.2">27</text>
<text x="248.3" y="113.8">28</text>
<text x="251.4" y="112.1">SDA,A4</text>
<text x="251.4" y="109.6">TC1047</text>
<text x="263.9" y="108.1">5v_filter</text>
<text x="59.6" y="118.2" transform="rotate(-90 59.6 118.2)">2</text>
<text x="248.3" y="116.3">29</text>
<text x="251.4" y="114.7">SCL,A5</text>
<text x="265.2" y="116.3">1</text>
<text x="272.8" y="116.3">2</text>
<text x="53" y="121.3">1</text>
<text x="59.6" y="125.8" transform="rotate(-90 59.6 125.8)">3</text>
<text x="248.3" y="121.4">30</text>
<text x="248.3" y="123.9">31</text>
<text x="269.9" y="121.4">1</text>
<text x="269.9" y="123.9">2</text>
<text x="12.7" y="130.2">T12_PWM</text>
<text x="33.7" y="131.1">1</text>
<text x="40.5" y="126.2" transform="rotate(-90 40.5 126.2)">3</text>
<text x="90.8" y="129.3" transform="rotate(-90 90.8 129.3)">T12+_TEMP</text>
<text x="248.3" y="126.5">32</text>
<text x="248.8" y="129">1</text>
<text x="248.8" y="131.6">2</text>
<text x="251.4" y="129.9">EC_CLK</text>
<text x="251.4" y="127.4">EC_SW</text>
<text x="260.9" y="127.4">5v_filter</text>
<text x="269.9" y="126.5">3</text>
<text x="269.9" y="129">4</text>
<text x="10.4" y="135.9">C</text>
<text x="40.5" y="133.8" transform="rotate(-90 40.5 133.8)">2</text>
<text x="88.4" y="137.8">2</text>
<text x="89.7" y="134">1</text>
<text x="94.8" y="134">5</text>
<text x="96" y="137.8">4</text>
<text x="248.3" y="136.6">10</text>
<text x="248.8" y="134.1">9</text>
<text x="251.4" y="132.5">EC_DT</text>
<text x="285.4" y="135.9">C</text>
<text x="92.5" y="141.1" transform="rotate(-90 92.5 141.1)">3</text>
<text x="111" y="138.7">SLEEP</text>
<text x="248.3" y="139.2">11</text>
<text x="235.1" y="146.3" transform="rotate(-90 235.1 146.3)">3</text>
<text x="238.9" y="146.3" transform="rotate(-90 238.9 146.3)">5</text>
<text x="241.4" y="146.8" transform="rotate(-90 241.4 146.8)">21</text>
<text x="58.4" y="155.4">1</text>
<text x="71.1" y="155.4">6</text>
<text x="58.4" y="159.3">2</text>
<text x="71.1" y="159.3">5</text>
<text x="73.7" y="156.3">EC</text>
<text x="58.4" y="163.1">3</text>
<text x="71.1" y="163.1">4</text>
<text x="10.4" y="185.9">D</text>
<text x="285.4" y="185.9">D</text>
<text x="35" y="199.9">1</text>
<text x="85" y="199.9">2</text>
<text x="135" y="199.9">3</text>
<text x="185" y="199.9">4</text>
<text x="235" y="199.9">5</text>
<text x="285" y="199.9">6</text>
</g>
<g font-size="1.8" fill="#008484">
<text x="42.7" y="17.7">EUP3458</text>
<text x="45.4" y="15.4">U1</text>
<text x="62" y="15">C7</text>
<text x="62.3" y="17.1">10nf</text>
<text x="13.5" y="20.6">+24V</text>
<text x="41.1" y="21.1">VIN</text>
<text x="46.7" y="21.1">BOOT</text>
<text x="65.4" y="20.7">L1</text>
<text x="65.6" y="22.9">6.8uH</text>
<text x="84.4" y="22.9">0R</text>
<text x="84.7" y="20.9">R16</text>
<text x="116.8" y="21.1">LP2985-5.0</text>
<text x="120.3" y="18.8">U2</text>
<text x="197" y="23.4">TC1047</text>
<text x="198.1" y="20.9">U10</text>
<text x="255.4" y="23.5">OLED_I2C1</text>
<text x="17.2" y="27.6">10UF</text>
<text x="19.4" y="25.1">C6</text>
<text x="30.4" y="24.8">R6</text>
<text x="30.5" y="26.6">10K</text>
<text x="41.1" y="28.7">GND</text>
<text x="41.1" y="24.9">EN</text>
<text x="45.7" y="24.9">PHASE</text>
<text x="49.5" y="28.7">FB</text>
<text x="62.7" y="29.1">D2</text>
<text x="69.9" y="28.2">R9</text>
<text x="84.5" y="28.1">C19</text>
<text x="99.8" y="28">C10</text>
<text x="114" y="24.9">VIN</text>
<text x="114" y="27.4">ON/OFF</text>
<text x="123.9" y="24.9">VOUT</text>
<text x="126.3" y="27.4">BP</text>
<text x="153.6" y="25.3">+5V</text>
<text x="194.9" y="29.1">VCC</text>
<text x="200.9" y="28.7" transform="rotate(-90 200.9 28.7)">OUT</text>
<text x="201.7" y="29.1">GND</text>
<text x="254.5" y="26.5">G V SCL SDA</text>
<text x="22.9" y="33.1">GND</text>
<text x="35.8" y="33.1">GND</text>
<text x="61.9" y="31.3">B230</text>
<text x="69.9" y="30.3">68K</text>
<text x="74.6" y="35.6">22UF</text>
<text x="74.7" y="33.4">C8</text>
<text x="84.6" y="30.1">104</text>
<text x="99" y="30.3">10UF</text>
<text x="122" y="31.6" transform="rotate(-90 122 31.6)">GND</text>
<text x="135.8" y="31.4">C11</text>
<text x="136.1" y="33.6">104</text>
<text x="144.3" y="30.7">C12</text>
<text x="145.2" y="32.8">47UF</text>
<text x="182.5" y="34.3">104</text>
<text x="183" y="32.4">C4</text>
<text x="218.4" y="30.4" transform="rotate(-90 218.4 30.4)">GND</text>
<text x="58.9" y="37">GND</text>
<text x="70.1" y="37.5">R10</text>
<text x="70.1" y="39.5">10K</text>
<text x="80.1" y="36.2">GND</text>
<text x="120.3" y="38.8">GND</text>
<text x="257" y="40.7" transform="rotate(-90 257 40.7)">GND</text>
<text x="259" y="40.4" transform="rotate(-90 259 40.4)">+5V</text>
<text x="66.5" y="46.2">GND</text>
<text x="17.1" y="56.3">J5</text>
<text x="17.2" y="58.6">DC5X2.1</text>
<text x="102.4" y="58">SW1</text>
<text x="246.8" y="55.5" transform="rotate(-90 246.8 55.5)">GND</text>
<text x="25.7" y="62.4">GND</text>
<text x="51.5" y="62.5">5.1V</text>
<text x="53" y="64.8">D5</text>
<text x="92.4" y="64.2">GND</text>
<text x="119.9" y="62.8" transform="rotate(-90 119.9 62.8)">GND</text>
<text x="132" y="65.5">C14</text>
<text x="140" y="63.5">C15</text>
<text x="146.1" y="63.4">104</text>
<text x="155.2" y="65.2">C17</text>
<text x="235.1" y="63.5">C16</text>
<text x="235.1" y="61.5">104</text>
<text x="253.8" y="61.8">10UF</text>
<text x="254.9" y="63.8">C18</text>
<text x="26.4" y="66.3">+24V</text>
<text x="35" y="67.1">+24V</text>
<text x="47" y="70.1">68K</text>
<text x="62" y="70.1">10K</text>
<text x="73.9" y="68.8" transform="rotate(-90 73.9 68.8)">GND</text>
<text x="132.4" y="67.5">104</text>
<text x="156.5" y="67.5">104</text>
<text x="245.4" y="68.8">L2</text>
<text x="256.4" y="67.1">+5V</text>
<text x="46.9" y="72.7">R5</text>
<text x="61.9" y="72.7">R7</text>
<text x="97.2" y="72.3">Rotary_Encoder_Switch</text>
<text x="143.3" y="74">GND</text>
<text x="210.1" y="73.5">C13</text>
<text x="211.8" y="75.2">104</text>
<text x="236" y="77.6" transform="rotate(-90 236 77.6)">VCC</text>
<text x="205.7" y="79.2">GND</text>
<text x="223.1" y="79.1">AREF</text>
<text x="238.5" y="78.9" transform="rotate(-90 238.5 78.9)">AVCC</text>
<text x="244.1" y="79.1">PB0</text>
<text x="244.1" y="81.7">PB1</text>
<text x="265" y="78.8">GND</text>
<text x="274.8" y="81.7">BZ1</text>
<text x="223.1" y="84.2">ADC6</text>
<text x="223.1" y="86.7">ADC7</text>
<text x="244.1" y="84.2">PB2</text>
<text x="244.1" y="86.7">PB3</text>
<text x="244.1" y="89.3">PB4</text>
<text x="274.9" y="85.6">Buzzer</text>
<text x="171.1" y="92.1" transform="rotate(-90 171.1 92.1)">C5</text>
<text x="173" y="91.9" transform="rotate(-90 173 91.9)">104</text>
<text x="238" y="94.4">XTAL1/PB6</text>
<text x="244.1" y="91.8">PB5</text>
<text x="267.5" y="91.1">16M</text>
<text x="270.3" y="92.2">GND</text>
<text x="135.3" y="100.2">R12</text>
<text x="179.3" y="98" transform="rotate(-90 179.3 98)">GND</text>
<text x="238" y="96.9">XTAL2/PB7</text>
<text x="244.1" y="102">PC0</text>
<text x="255.7" y="98">GND</text>
<text x="266.7" y="99.9">Y1</text>
<text x="58.1" y="103.7">+24V</text>
<text x="135.1" y="102">10K</text>
<text x="146.6" y="103.8">C3</text>
<text x="146.8" y="106.3">222</text>
<text x="160.4" y="105">+</text>
<text x="163.4" y="105.5" transform="rotate(-90 163.4 105.5)">V+</text>
<text x="167.1" y="103.3">SGM8521</text>
<text x="177.3" y="103.4">U3</text>
<text x="244.1" y="104.5">PC1</text>
<text x="244.1" y="107.1">PC2</text>
<text x="244.1" y="109.6">PC3</text>
<text x="244.1" y="112.1">PC4</text>
<text x="264.5" y="110.9">R19</text>
<text x="264.7" y="112.8">10k</text>
<text x="270.2" y="112.4">RESET</text>
<text x="40.9" y="118.3">R3</text>
<text x="45.7" y="116.5">4.7K</text>
<text x="46.6" y="118.5">R2</text>
<text x="143.3" y="117.1">GND</text>
<text x="151.5" y="118.8">R13</text>
<text x="167.6" y="119.6">R15</text>
<text x="237.7" y="117.2">RESET/PC6</text>
<text x="244.1" y="114.7">PC5</text>
<text x="270.3" y="114.2">SW2A</text>
<text x="276" y="119">GND</text>
<text x="23.2" y="125.8">R1</text>
<text x="28.1" y="124.3">MMBT5551L</text>
<text x="42.5" y="120.2">10R</text>
<text x="53.4" y="124.9">D3</text>
<text x="62.7" y="123.3">Q2</text>
<text x="62.8" y="120.9">AO4407A</text>
<text x="151.3" y="120.8">1K</text>
<text x="167.7" y="121.5">510K</text>
<text x="244.1" y="122.3">PD0</text>
<text x="244.1" y="124.8">PD1</text>
<text x="23.1" y="127.6">4.7K</text>
<text x="33.3" y="127.4">Q1</text>
<text x="53.4" y="127.2">26V</text>
<text x="102.4" y="131.1">R4</text>
<text x="165.6" y="130.3">R14</text>
<text x="244.1" y="129.9">PD3</text>
<text x="244.1" y="127.4">PD2</text>
<text x="276.8" y="128.6" transform="rotate(-90 276.8 128.6)">G 5 T R</text>
<text x="25" y="136.1">20K</text>
<text x="25.3" y="134.3">R17</text>
<text x="49.2" y="137.3">GND</text>
<text x="63.1" y="138">C1</text>
<text x="88.2" y="134.9">1</text>
<text x="96.3" y="134.9">5</text>
<text x="102.1" y="132.9">0R</text>
<text x="110.2" y="134.8">GND</text>
<text x="165.6" y="132.4">0R</text>
<text x="244.1" y="137.5">PD6</text>
<text x="244.1" y="132.5">PD4</text>
<text x="244.1" y="135">PD5</text>
<text x="265.3" y="132.4">GND</text>
<text x="272.9" y="133.3">SerialPort1</text>
<text x="62.8" y="139.9">1nf</text>
<text x="86.9" y="138.7">2</text>
<text x="93.3" y="142.6" transform="rotate(-90 93.3 142.6)">3</text>
<text x="97.5" y="138.7">4</text>
<text x="104.8" y="143.8">D1</text>
<text x="105.2" y="141.8">1N4148</text>
<text x="161" y="140.6">GND</text>
<text x="244.1" y="140.1">PD7</text>
<text x="35.4" y="144.1">GND</text>
<text x="58" y="144.6">GND</text>
<text x="91.6" y="146.1">U6</text>
<text x="97" y="149.7">GX12-5</text>
<text x="217.6" y="148.9">ATmega328-AU</text>
<text x="236" y="144" transform="rotate(-90 236 144)">GND</text>
<text x="239.8" y="144" transform="rotate(-90 239.8 144)">GND</text>
<text x="242.3" y="144" transform="rotate(-90 242.3 144)">GND</text>
<text x="61.2" y="153">INA199A1</text>
<text x="64.2" y="150.7">U4</text>
<text x="234.2" y="150">U5</text>
<text x="241.8" y="155.2">0R</text>
<text x="241.9" y="152.7">R11</text>
<text x="48.8" y="160.1">GND</text>
<text x="61.2" y="156.3">REF OUT</text>
<text x="61.2" y="160.1">GND</text>
<text x="67" y="160.1">IN-</text>
<text x="90.9" y="160.1">0.02R</text>
<text x="49" y="164.4">+5V</text>
<text x="61.2" y="164">V+</text>
<text x="66.5" y="164">IN+</text>
<text x="90.7" y="162.4">R8</text>
<text x="239.8" y="163.1" transform="rotate(-90 239.8 163.1)">GND</text>
<text x="50.3" y="170.7">104</text>
<text x="50.4" y="168.8">C2</text>
<text x="72.1" y="169.2">C9</text>
<text x="72.2" y="171.2">103</text>
<text x="53.8" y="176">GND</text>
<text x="87.1" y="177.8">GND</text>
</g>
<g font-size="1.8" fill="#0000c2">
<text x="68.5" y="20.8">0420</text>
<text x="17" y="29.8">50V</text>
<text x="99.4" y="32.4">16V</text>
<text x="144.9" y="35.4">16V</text>
<text x="74.2" y="37.5">16V</text>
<text x="244.1" y="70.9">6.8uH 0420</text>
<text x="183.4" y="103">SMG8521XN5</text>
<text x="62.4" y="117.5">S</text>
<text x="96.8" y="116.6">1-T12+</text>
<text x="96.8" y="118.7">2-T12-</text>
<text x="53.2" y="120">G</text>
<text x="96.8" y="120.7">3-T12-</text>
<text x="96.8" y="122.8">4-SLEEP</text>
<text x="96.8" y="124.8">5-EARTH</text>
<text x="167.1" y="123.6">0.1%</text>
<text x="226.3" y="124.9">Timer0 5/6</text>
<text x="61.1" y="126.4">D</text>
<text x="226.3" y="127">Timer1 9/10</text>
<text x="226.3" y="129">Timer2 3/11</text>
<text x="136.7" y="149.7">0</text>
<text x="136.7" y="151.8">1</text>
<text x="136.7" y="153.8">2</text>
<text x="136.7" y="155.9">3</text>
<text x="136.7" y="157.9">4</text>
<text x="136.7" y="160">5</text>
<text x="90.4" y="164">2W</text>
<text x="136.7" y="162">6</text>
<text x="136.7" y="164.1">7</text>
<text x="136.7" y="166.2">8</text>
<text x="136.7" y="168.2">9</text>
<text x="136.7" y="170.3">10</text>
<text x="136.7" y="172.3">11</text>
<text x="136.7" y="174.4">12</text>
<text x="136.7" y="176.4">13</text>
<text x="136.7" y="178.5">A0</text>
<text x="136.7" y="180.6">A1</text>
<text x="136.7" y="182.6">A2</text>
<text x="136.7" y="184.7">A3</text>
<text x="136.7" y="186.7">A4</text>
<text x="136.7" y="188.8">A5</text>
<text x="136.7" y="190.8">A6</text>
<text x="136.7" y="192.9">A7</text>
</g>
<text font-size="1.8" fill="#008400" x="237.6" y="73.1" transform="rotate(-90 237.6 73.1)">18</text>
</svg>
